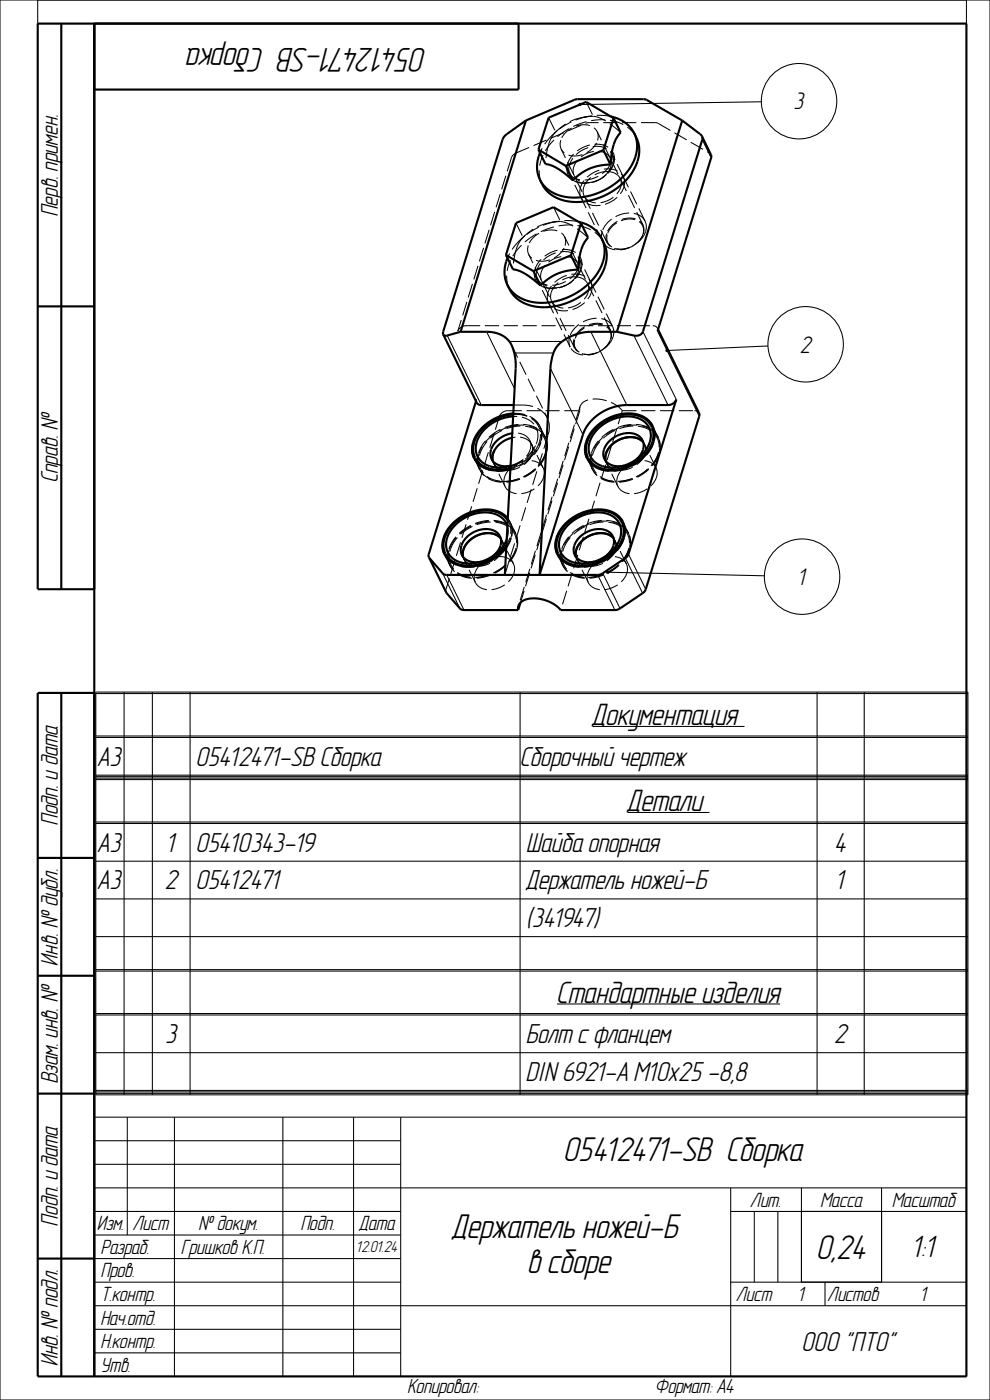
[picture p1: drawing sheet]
<svg xmlns="http://www.w3.org/2000/svg" width="210mm" height="297mm" viewBox="0 0 210 297" stroke-linecap="round" stroke-linejoin="round" font-family="sans-serif">
<g fill="none" stroke="#000" stroke-width=".45">
<path d="M13 5v120M20 5v287M110 5v14h-90M111.6 25.6l10.2-4.4 .7-.2 14.3 .1 7.9 4.5M111.6 25.6l-4.2 3-.8 .9-12.6 40.8v.6M111.6 25.6l-13.9 44.8M114.2 31.7l1.5 3.1a11.2 11.2 0 0 1 5.8 3.4M114.2 31.7l5.8 3.5M114.5 32.4a6.8 6.8 0 0 0 0 5.7M120 35.2l1.5 3M128 31.9l-8 3.3M128 31.9l1.5 3"/>
<path d="M129.5 34.9a10.8 10.8 0 0 0-8 3.3M129.6 24.7a7.1 7.1 0 0 1 4.9 3.6M130.2 25.1l1.5 3a9.6 9.6 0 0 0-2.2 6.3v.5M130.2 25.1l-5.8-3.5-8 3.4-2.2 6.7M130.2 25.1l-2.2 6.8M134.5 28.3l.4 .9M134.5 28.3a7 7 0 0 1 1.1 3.3 10.3 10.3 0 0 1-5 8.5 12.8 12.8 0 0 1-13 1.7l-1.1-.8a6.9 6.9 0 0 1-2-2.9M134.9 29.2h.1M134.9 29.2a8.8 8.8 0 0 1-3.2 8.7 13.8 13.8 0 0 1-13.6 3.4 6.5 6.5 0 0 1-3.6-3.2M144.7 25.6l3.9 2.9 .3 .4M144.7 25.6l-13.8 44.8M148.9 28.9l.1 .7-12.7 40.9-.6 .5-.9 .2-3.9-.8"/>
<path d="M148.9 28.9l1.9 4 .1 .5-11.4 36.9M107.3 54.1l1.5 3a11.2 11.2 0 0 1 5.8 3.5M107.3 54.1l5.9 3.4M107.6 54.8a6.8 6.8 0 0 0 0 5.6M113.2 57.5l1.4 3.1M121.1 54.2l-7.9 3.3M121.1 54.2l1.5 3M122.6 57.2a10.8 10.8 0 0 0-8 3.4M122.7 47a7.1 7.1 0 0 1 4.9 3.6M123.2 47.4l1.5 3a9.6 9.6 0 0 0-2.1 6.3v.5M123.2 47.4l-5.8-3.5-7.9 3.4-2.2 6.8M123.2 47.4l-2.1 6.8"/>
<path d="M127.6 50.6a7.8 7.8 0 0 1-1.7 8.4 14.1 14.1 0 0 1-14.3 4.7 7 7 0 0 1-3.5-2.4M127.6 50.6a7 7 0 0 1 1.1 3.3 10.6 10.6 0 0 1-5.5 8.9 12.6 12.6 0 0 1-12.5 1.3l-1.1-.8a6.9 6.9 0 0 1-2-2.9M8 65h12M94 70.9l7.3 14.7 .7 .3h7M97.7 70.4h5.5a5.2 5.2 0 0 1 5.4 3.1l.2 .5a11.1 11.1 0 0 1 .6 4.1l-2.3 43.9M97.7 70.4l-3 .8h-.4l-.3-.3M107.6 60.4l.5 .9M108.1 61.3h.1M130.9 70.4h-5.6a9.3 9.3 0 0 0-7.6 3.8l-.1 .1a10.8 10.8 0 0 0-.8 3.8l-2.3 43.9 9.2-29.8a10 10 0 0 1 9.3-6.3h8.9l1-.4 .6-.7-10.2 32.8-.4 .6-5.1 3.5-.9 .3-32.4-.1-.6-.3-2.8-3.2-.2-.7 10.1-32.6M139.6 69.9l8.8 18.1-11.4 37-.6 .8-5.5 3.6h-12a7.3 7.3 0 0 0-8.1-1.9 1.77 1.77 0 0 0-.9 1.9M100.6 97.2a5.7 5.7 0 0 0 6.3 2.5l1.4-.3M104.5 97v.8"/>
<path d="M104.5 96.9v.1M104.6 96.2l-.2 .8 .1 .8M104.6 96.2l-.1 .7M104.9 95.6l-.3 .6M108.6 92.9a5.5 5.5 0 0 0-4 3.3M108.9 88.3a8.5 8.5 0 0 0-7.9 6 4.1 4.1 0 0 0 4 4.8l1.5 .1 1.8-.4a3.4 3.4 0 0 1-4-1.4 3.6 3.6 0 0 1 1.9-4.5l1.3-.7 1.2-.3M108.9 87.9a9 9 0 0 0-8.5 6.7 4.4 4.4 0 0 0 4.2 5 8.6 8.6 0 0 0 3.7-.3M108.9 87.9a9.3 9.3 0 0 0-8.6 6.9l-.1 1.1 .4 1.3M108.9 87.7a9.4 9.4 0 0 0-8.7 6.7v1.4l.4 1.4M126.5 90.7a8.8 8.8 0 0 1 10.2-1.9 4.8 4.8 0 0 1 .4 7.3 9.1 9.1 0 0 1-10.5 2.8 4.4 4.4 0 0 1-1.4-6.6zM126.8 91a8.3 8.3 0 0 1 9.3-1.9 4.1 4.1 0 0 1 1 6.2 8.6 8.6 0 0 1-10.1 3.3 4.1 4.1 0 0 1-1.3-6.3zM128.4 97l.1 .8"/>
<path d="M128.4 96.9v.1M128.5 96.2l-.1 .8 .1 .8M128.5 96.2l-.1 .7M135 97.5a3.2 3.2 0 0 0 .8-4.7 5 5 0 0 0-6.7 .9 2.95 2.95 0 0 0-.5 4.3l.2 .1a3.9 3.9 0 0 0 3.5 .7M136.2 93.5a5.2 5.2 0 0 0-7.4 2.1l-.3 .6M136.2 93.5h.1M136.2 93.5l.3 .4M136.2 93.5a5.1 5.1 0 0 0-6.6 1l-.7 .9-.4 .8M138.4 90.4a5.9 5.9 0 0 0-6.3-2.4 9.2 9.2 0 0 0-7.9 6.8v1.1l.3 1.3M138.4 90.3a5.8 5.8 0 0 0-6.6-2.5 8.9 8.9 0 0 0-7.7 7.1v1.2l.4 1.1M138.4 90.3a5.5 5.5 0 0 1-1.4 6.2 9.4 9.4 0 0 1-10.6 2.6 4.4 4.4 0 0 1-1.9-1.9M91.1 118.4l3.6 7.4 3.1 3.5 .6 .1h11.5"/>
<path d="M98.3 116.6l-.1 1.5M98.3 116.6l-.1 .8v.8M104.7 117.8a3.2 3.2 0 0 0 .9-4.7 5 5 0 0 0-6.7 1 2.95 2.95 0 0 0-.5 4.2l.1 .2a3.9 3.9 0 0 0 3.6 .6M105.9 113.9l.3 .3M105.9 113.9a5.1 5.1 0 0 0-6.6 1l-.6 .9-.4 .8M105.9 113.9a4.1 4.1 0 0 0-4.6-.3 4.9 4.9 0 0 0-3 3M107.6 111.6a4.8 4.8 0 0 0-5.5-2.9 8.3 8.3 0 0 0-7.4 6.3 4.1 4.1 0 0 0 4 4.5 8.8 8.8 0 0 0 8.8-5M107.7 110.4a6.3 6.3 0 0 0-7.1-1.8 8.4 8.4 0 0 0-6.5 6.9 4.5 4.5 0 0 0 4.6 4.5 9.7 9.7 0 0 0 8.7-4.4M107.7 110a6.8 6.8 0 0 0-7.4-1.5 8.5 8.5 0 0 0-6.5 7.1 4.7 4.7 0 0 0 4.8 4.6 10.2 10.2 0 0 0 8.8-4.2M107.7 110.1a6.9 6.9 0 0 0-7.7-1.3 8.3 8.3 0 0 0-6.1 7.2l.4 1.5M120.2 111a8.8 8.8 0 0 1 10.2-1.8 4.8 4.8 0 0 1 .4 7.2 9.1 9.1 0 0 1-10.5 2.9 4.4 4.4 0 0 1-1.4-6.7zM120.5 111.4a8.3 8.3 0 0 1 9.3-2 4.1 4.1 0 0 1 1 6.2 8.6 8.6 0 0 1-10.1 3.3 4.1 4.1 0 0 1-1.2-6.2z"/>
<path d="M122.2 116.6v1.5M122.2 116.6l-.1 .8 .1 .8M128.7 117.8a3.2 3.2 0 0 0 .9-4.7 5 5 0 0 0-6.8 1 2.95 2.95 0 0 0-.5 4.2l.2 .2a3.9 3.9 0 0 0 3.5 .6M129.9 113.9a5.2 5.2 0 0 0-7.4 2l-.3 .7M129.9 113.9h.1M129.9 113.9l.3 .3M129.9 113.9a5.1 5.1 0 0 0-6.6 1l-.7 .9-.4 .8M132.1 110.7a5.9 5.9 0 0 0-6.3-2.4 9.2 9.2 0 0 0-7.9 6.8v1.2l.3 1.2M132.1 110.7a5.8 5.8 0 0 0-6.6-2.5 8.9 8.9 0 0 0-7.7 7.1l.1 1.2 .3 1M132.1 110.7a5.5 5.5 0 0 1-1.4 6.2 9.4 9.4 0 0 1-10.6 2.6 4.4 4.4 0 0 1-1.9-2M20 125h-12v-120h197v287h-197v-145h12M110.4 127.9l-.5 1.5"/>
<path d="M13 147v145M8 182h12M8 207h12M8 232h12M8 267h12"/>
</g>
<g fill="none" stroke="#000" stroke-width=".22">
<path d="M8 0v5h197v-5M0 0h210v297h-210zM149 29.6l1.8 3.9M161.5 21.6l-38.2 .6M94.9 71.2l7.2 14.7M103.2 70.4l6 12.1M108 72.4h11.2M109.1 74.9h8.3M116.8 78.1l6.9 14.1M125.3 70.4l7.7 15.5M134.5 71.2l7.2 14.7M136.4 70.3l7.1 14.5"/>
<path d="M139.5 70.3l8.8 18M162.9 73.4l-21.2 .9M91.1 118.4l3.7 7.4M132.7 118.4l3.6 7.4M133.3 117.6l3.7 7.4M93.9 121.6l3.7 7.5M94.8 122l3.6 7.4M126.8 122l3.6 7.4M127.9 121.6l3.6 7.5M129.2 121.4l32.9 .8M20.3 146.8h185v85.5h-185zM20.3 147.1h185"/>
<path d="M20.3 156.1h185M20.3 156.4h185M26.3 146.8v85.5M32.3 146.8v85.5M40.3 146.8v85.5M110.3 146.8v85.5M125.7 154.1h32.2M173.3 146.8v85.5M183.3 146.8v85.5M20.3 164.4h185M20.3 164.8h185M20.3 165.1h185"/>
<path d="M20.3 165.4h185M20.3 174.4h185M20.3 174.7h185M133.1 172.4h17.4M20.3 182.7h185M20.3 190.7h185M20.3 198.7h185M20.3 205.7h185M20.3 206h185M20.3 215h185M20.3 215.3h185M118.2 213h47.3"/>
<path d="M20 237h185v55h-185zM20.3 223.3h185M20.3 231.3h185M20.3 231.6h185M20.3 231.9h185M27 237v25M37 237v55M60 237v55M75 237v55M85 237v55M20 242h65M20 247h65"/>
<path d="M20 252h185M20 257h65M155 257h50M155 252v40M160 257v15M165 257v15M170 252v20M187 252v20M20 262h65M20 267h65M20 272h65M20 277h185"/>
<path d="M155 272h50M175 272v5M20 282h65M20 287h65"/>
<circle cx="169.5" cy="21.5" r="8"/>
<circle cx="170.9" cy="73" r="8"/>
<circle cx="170.1" cy="122.3" r="8"/>
</g>
<path d="M122.8 22.1l.4-.1v.4l-.4-.1zM141.3 74.2h.3v.4l-.3-.1zM128.7 121.3l.4-.1v.4l-.4-.1z" fill="#000"/>
<path d="M122.8 22.1l.4-.1v.4l-.4-.1zM141.3 74.2h.3v.4l-.3-.1zM128.7 121.3l.4-.1v.4l-.4-.1z" fill="none" stroke="#000" stroke-width=".21"/>
<g fill="none" stroke="#000" stroke-width=".22" stroke-dasharray="3 1" stroke-linecap="butt">
<path d="M108.5 33.5l-11.4 36.8M108.5 33.5l.3-.6 .7-.4M109.5 32.5l14.7-6.3M115 39l-.4-1.1-.2-1.2v-1.3l.3-1.4M116.4 25l1.5 3M116.4 30.6l-.5 2-.2 2.2M117.5 28.3l.8-.7M117.5 28.3l-.1 .1a11.6 11.6 0 0 0-2.9 4M117.9 28l-.9 1.2-.6 1.4M118.3 27.6l-.4 .4M118.9 29.7l-.1 1.3 .5 1.1 1.1 .7 1.4 .3 1.6-.2 1.5-.7 1.1-1.1 .8-1.3M120.4 34.7a3.2 3.2 0 0 0 3.6 4.2 6.7 6.7 0 0 0 6.2-4.2"/>
<path d="M120.6 36.6a4 4 0 0 0 5 1.3 6.1 6.1 0 0 0 4.1-3.6M120.8 34.9l-.1 1.5 .6 1.3 1.2 .9 1.7 .3 1.8-.3 1.8-.9 1.4-1.3 .8-1.5M120.9 37.1l-.3-.5M121.8 37.3l-.2-.9 .1-1M123.1 39.7l-.1 1.5 .6 1.3 1.2 .8 1.7 .3 1.9-.3 1.7-.8 1.4-1.3 .8-1.5M123.7 24.9a10.3 10.3 0 0 0-5.4 2.7M123.8 39.7l-.1 1 .2 .9M124.2 26.2l.8-.2M124.3 38.7l-.5 1M124.4 21.6l1.4 3.1M125 24.7l-1.3 .2M125 24.7a15.2 15.2 0 0 0-7.5 3.6"/>
<path d="M125.8 24.7l-2.1 .2M126.8 29.8l.1-1.3-.5-1.1-1.1-.7-1.4-.3-1.6 .3-1.5 .7-1.1 1.1-.8 1.2M129 36.4a5.6 5.6 0 0 0-4.7 2.3M129.4 33.5a3.6 3.6 0 0 0-4.7-1l-1.3 .7a4.6 4.6 0 0 0-1.7 2.2M129.5 35.4l.2-1-.3-.9M129.5 35.4a5.1 5.1 0 0 1-6.9 2.8l-.8-.9M129.6 24.7l-2.3-.2-2.3 .2M129.7 34.3l.2-1.1-.3-1M129.9 32.7l-.3-.5M130 34.9l.1-1.5-.6-1.2-1.2-.9-1.7-.3-1.8 .3-1.8 .9-1.4 1.2-.8 1.5M130.2 34.7a3.2 3.2 0 0 0-3.6-4.1 6.7 6.7 0 0 0-6.2 4.1M131.5 37.8a2.86 2.86 0 0 0-2.5-1.4"/>
<path d="M131.6 39.7l.2-1-.3-.9M131.7 28.1a11.2 11.2 0 0 0-5.9-3.4M132.2 37.5l-2.3-4.8M132.3 39.7l.2-1.5-.7-1.2-1.2-.9-1.7-.3-1.8 .3-1.8 .9-1.4 1.2-.8 1.5M135 29.2a7.8 7.8 0 0 0-7.6-3.8 14.1 14.1 0 0 0-12.7 8.6M139 26h-14M139 26l.6 .2M139.6 26.2l10.9 6.3M150.5 32.5l.3 .3M109.5 47.3l1.4 3.1M109.5 52.9l-.5 2-.2 2.2M110.6 50.7l.8-.8"/>
<path d="M110.6 50.7h-.1a11.6 11.6 0 0 0-2.9 4.1M110.9 50.4l-.8 1.2-.6 1.3M111.4 49.9l-.5 .5M112 52.1l-.1 1.3 .5 1 1.1 .8 1.4 .2 1.6-.2 1.5-.7 1.2-1.1 .7-1.3M113.5 57.1a3.2 3.2 0 0 0 3.6 4.1 6.7 6.7 0 0 0 6.2-4.1M113.7 58.9a4 4 0 0 0 5.1 1.3 6.1 6.1 0 0 0 4-3.6M113.9 57.3l-.1 1.5 .6 1.2 1.2 .9 1.7 .3 1.8-.3 1.8-.9 1.4-1.2 .8-1.5M114 59.5l-.3-.6M114.9 59.6l-.2-.9 .1-1M116.8 47.2a10.3 10.3 0 0 0-5.4 2.7M117.4 43.9l1.5 3.1M118.1 47l-1.3 .2"/>
<path d="M118.1 47a15.2 15.2 0 0 0-7.5 3.7M118.9 47l-2.1 .2M119.9 52.1l.1-1.3-.5-1-1.1-.8-1.4-.2-1.6 .2-1.5 .7-1.2 1.1-.7 1.3M122.1 58.7a5.6 5.6 0 0 0-4.7 2.3M122.5 55.9a3.6 3.6 0 0 0-4.7-1.1l-1.3 .7a4.6 4.6 0 0 0-1.7 2.2M122.6 57.7l.2-.9-.3-.9M122.6 57.7a5.1 5.1 0 0 1-6.9 2.8l-.8-.9M122.7 47l-2.2-.2-2.4 .2M122.8 56.6l.2-1.1-.3-1M123 55.1l-.3-.6M123.1 57.3l.1-1.5-.6-1.3-1.2-.8-1.7-.3-1.8 .2-1.8 .9-1.4 1.3-.8 1.5M123.2 41.9l-2.3-4.8"/>
<path d="M123.3 57.1a3.2 3.2 0 0 0-3.6-4.2 6.7 6.7 0 0 0-6.2 4.2M123.9 41.6a3.6 3.6 0 0 0 4.7 1.1l1.4-.8a4.6 4.6 0 0 0 1.6-2.2M124.7 50.4a11.2 11.2 0 0 0-5.8-3.4M125.3 59.8l-2.3-4.7M127.9 51.3l-4.7-9.4M127.9 51.3l-.3-1.1 .1-1.1M128.1 51.5a7.8 7.8 0 0 0-7.7-3.8 14 14 0 0 0-12.6 8.7M128.7 49.5l-.1 1.3 .5 1.1 1 .7 1.4 .3 1.6-.2 1.5-.8 1.2-1 .7-1.3M128.8 51.4l-9.8-19.8M136.4 49.7a2.49 2.49 0 0 0-2.8-3.2 5.2 5.2 0 0 0-4.8 3.1M136.4 49.7a4.9 4.9 0 0 1-6.8 2.6l-.8-1.1-.1-.8 .1-.8M136.4 47.7l-9.7-19.8"/>
<path d="M136.5 49.6l.1-1.3-.5-1.1-1-.7-1.5-.3-1.5 .3-1.5 .7-1.2 1.1-.7 1.2M136.8 46.9a4.1 4.1 0 0 0-5-1.4 6 6 0 0 0-4.1 3.6M136.8 46.9l-4.6-9.4M136.9 49.1l.2-1.1-.3-1.1M136.9 49.1a6 6 0 0 1-8.1 3.3l-.9-1.1M98.9 69.1h39.6M98.9 69.1l-.7 .1a1.77 1.77 0 0 0-1.1 1.1M108.1 61.4l-.4-1.2-.2-1.2v-1.3l.3-1.3M108.5 73.2l7.6 15.5M116.2 62l-.1 1.5 .6 1.3 1.2 .9 1.7 .3 1.9-.3 1.7-.9 1.4-1.2 .8-1.6M116.3 64.2l-2.3-4.7M116.9 62l-.1 1 .2 .9"/>
<path d="M117 63.9a3.6 3.6 0 0 0 4.7 1.1l1.4-.7a4.6 4.6 0 0 0 1.6-2.3M117.4 61l-.5 1M121 73.6l-4.7-9.4M121 73.6l-.3-1 .1-1.2M121.8 71.9l-.1 1.3 .5 1 1 .8 1.4 .2 1.6-.2 1.5-.7 1.2-1.1 .7-1.3M121.9 73.8l-9.8-19.8M124.7 60.2a2.86 2.86 0 0 0-2.6-1.5M124.7 62l.2-.9-.2-.9M125.4 62l.2-1.4-.7-1.3-1.2-.9-1.7-.3-1.8 .3-1.8 .9-1.4 1.2-.8 1.5M129.5 70l-9.7-19.8M129.5 72a2.49 2.49 0 0 0-2.8-3.2 5.2 5.2 0 0 0-4.8 3.2M129.5 72a4.9 4.9 0 0 1-6.8 2.6l-.8-1.1-.1-.8 .1-.7"/>
<path d="M129.6 71.9l.1-1.3-.5-1-1.1-.8-1.4-.2-1.6 .2-1.5 .7-1.1 1.1-.7 1.3M129.9 69.2a4.1 4.1 0 0 0-5-1.4 6 6 0 0 0-4.1 3.6M129.9 69.2l-4.6-9.4M130 71.4l.2-1.1-.3-1.1M130 71.4a6 6 0 0 1-8.1 3.3l-.9-1.1M139.4 69.6l-.3-.4-.6-.1M139.5 70.3l-.1-.7M139.6 69.9l-.2-.3M100.6 97.2v.1M101 85.1l.1-.3M101.1 85.4v-.6M101.4 98.3v-1l.2-1.1"/>
<path d="M101.5 96.1a9.5 9.5 0 0 1 11.9-5.5 4.5 4.5 0 0 1 2.2 2.1M101.7 99.5l-.4-1.6 .2-1.8M101.8 99.7l-1.2-2.5M101.8 99.7l-.4-1.4M101.8 96.2a9.2 9.2 0 0 1 11.7-5.2 4.2 4.2 0 0 1 2.1 5.2M103.9 98.9a8 8 0 0 0 9.9-4.9M104.5 97.8l.2 .4M105.5 99.2l-.8-1M106 88.3l-11.4 36.7M106 88.3l.6-.8 1.1-.4M107 99.7l-1.5-.5M107.7 87.1h15.3"/>
<path d="M107.8 99.8l-.8 1.4M108.1 99.5l-.3 .3M108.3 99.7h-1.3M108.3 99.6a6.6 6.6 0 0 1-7.3-1.7l-.4-.6M108.3 99.4a9.4 9.4 0 0 0 6.3-5.6M108.3 99.3l-.2 .2M108.3 98.8a5.5 5.5 0 0 0 4.2-3.4M108.3 98.8a8.5 8.5 0 0 0 5.5-4.8M108.7 90.4a9.5 9.5 0 0 0-7.1 5.8M108.9 87.9a5 5 0 0 1 5.7 3.8l-.2 2M108.9 87.9a5.7 5.7 0 0 1 5.6 2.5M110.9 85.9h-1.9"/>
<path d="M111.7 97.7l-1.8 .6-1.6 1M112.1 97.7h-.4M112.3 93.4a3.4 3.4 0 0 0-3.6-1.5M112.5 95.4l.1-1-.3-1M112.8 94.3a3.4 3.4 0 0 0-4.2-1.4M112.9 96.2l.1-1-.2-.9M112.9 96.2a5.4 5.4 0 0 1-7.3 3l-.9-1M112.9 96.2l-.4 .8M113 96.3a10.1 10.1 0 0 1-4.7 3M113.8 94l.1-.2M113.9 93.8a4.1 4.1 0 0 0-4.2-5.4l-.8-.1M114.4 93.8v-.1"/>
<path d="M114.4 93.8l-.6 1.3-.8 1.2M114.5 90.3a5.5 5.5 0 0 0-5.6-2.6M114.5 90.5v-.1M114.5 90.5l.5 1.6-.2 1.7M114.6 93.8l.3-1.1a4.3 4.3 0 0 0-.4-2.4M114.7 93.9l.1-.1M114.7 93.9a9.4 9.4 0 0 1-6.4 5.7M114.9 91.7a6.6 6.6 0 0 0-6.2-1.3M115.2 99.2l-2.9-5.8M115.2 99.2a3.2 3.2 0 0 0-3.1-1.5M115.6 92.7l.4 1.6-.2 1.8M115.6 96.2a9.2 9.2 0 0 1-11.6 5.3 4.2 4.2 0 0 1-2.2-5.3"/>
<path d="M115.7 92.8l-.8-1.1M115.7 92.8l-1.2-2.5M115.8 96.1a9.6 9.6 0 0 1-7.7 6M115.9 96.2l.2-1a4.3 4.3 0 0 0-.4-2.4M115.9 96.2a9.5 9.5 0 0 1-11.9 5.6 4.5 4.5 0 0 1-2.2-2.1M116.1 88.7a5.5 5.5 0 0 0-5.2-2.8M116.3 92.2v-.2a4.7 4.7 0 0 0-.2-3.3M123 87.1l-12.6 40.8M123 86.3l-13 42.3M123 86.3v.8M124.5 97.2l.1 .1M125.3 98.3v-1l.2-1.1"/>
<path d="M125.5 96.1a9.5 9.5 0 0 1 11.8-5.5 4.5 4.5 0 0 1 2.3 2.1M125.6 99.5l-.4-1.6 .3-1.8M125.7 99.7l-1.2-2.5M125.7 99.7l-.4-1.4M125.8 96.2a9.2 9.2 0 0 1 11.6-5.2 4.2 4.2 0 0 1 2.2 5.2M127.8 98.9a8 8 0 0 0 10-4.9M128.5 97.8l.1 .4M129.5 99.2l-.9-1M131 99.7l-1.5-.5M131.8 99.8l-.8 1.4M132 87.1h15.3M132 87.1l-13.1 42.3"/>
<path d="M132 87.1a7.3 7.3 0 0 0-8.1-1.9l-.6 .5-.3 .6M132 99.5l-.2 .3M132.3 98.8l1.4-.5 1.3-.8M135.6 97.7l-1.9 .6-1.7 1.2M136 97.7h-.4M136.7 94.3l-.2-.4M136.8 96.2l.2-1-.3-.9M136.8 96.2a5.4 5.4 0 0 1-7.3 3l-.9-1M136.8 96.2l-.3 .8M136.8 96.2l.2-.7M137 95.5l-.3-1.2M138.5 90.5l-.1-.1"/>
<path d="M138.5 90.5l.4 1.6-.2 1.7M138.7 93.9v-.1M138.7 93.9a9.5 9.5 0 0 1-11.9 5.5 4.5 4.5 0 0 1-2.2-2.1M138.8 91.7a7.5 7.5 0 0 0-8.3-.6 9.1 9.1 0 0 0-5 5.1M139.2 99.2l-2.9-5.8M139.2 99.2a3.2 3.2 0 0 0-3.2-1.5M139.6 92.7l.4 1.6-.3 1.8M139.6 96.2a9.2 9.2 0 0 1-11.7 5.3 4.2 4.2 0 0 1-2.1-5.3M139.6 92.8l-.8-1.1M139.6 92.8l-1.2-2.5M139.7 96.1a9.5 9.5 0 0 1-11.8 5.5 4.5 4.5 0 0 1-2.3-2.1M139.8 96.2l.2-1a4.3 4.3 0 0 0-.4-2.4"/>
<path d="M139.8 96.2a9.5 9.5 0 0 1-11.8 5.6 4.5 4.5 0 0 1-2.3-2.1M147.3 87.1l.6 .2 .4 .3M91.1 118.4l-.1-.2M94.3 117.5v.1M94.3 117.6v.1M95.1 118.7v-1l.2-1.1M95.2 116.5a9.5 9.5 0 0 1 11.9-5.5 4.5 4.5 0 0 1 2.2 2M95.4 119.9l-.4-1.7 .2-1.7M95.5 116.6a9.2 9.2 0 0 1 11.7-5.2 4.2 4.2 0 0 1 2.1 5.2M97.6 119.3a8 8 0 0 0 9.9-4.9M98.2 118.1l.2 .5M98.2 118.2l.2 .4"/>
<path d="M99.2 119.5l-.8-.9M101.8 119.9l-.2 .2M102.1 119.1l1.4-.4 1.2-.9M105.4 118.1l-2 .6-1.6 1.2M105.8 118.1h-.4M106.5 114.6l-.3-.4M106.6 116.6l.1-1-.2-1M106.6 116.6a5.4 5.4 0 0 1-7.3 3l-.9-1M106.6 116.6l-.3 .8M106.6 116.6l.1-.7M106.7 115.9l-.2-1.3M107 101.2l-.1 1.1 .2 .9"/>
<path d="M107.1 103.2a3.6 3.6 0 0 0 4.6 1.3l1-.4a5.1 5.1 0 0 0 2.6-2.9M107.1 103.2l-2.8-5.8M107.2 119.9a9.1 9.1 0 0 1-10.2 1.7l-.8-.6-.8-1.1M107.3 118.3l-1.5-.2M107.4 116.3a9.6 9.6 0 0 1-10.8 3.5l-1.3-.9-1-1.2M107.4 116l1-1.9M107.5 114.5v-.1M107.5 114.4l.1-.3M107.6 114.1l.2-1.3-.2-1.2M107.6 111.4a9.2 9.2 0 0 0-10.4 2.2 7.6 7.6 0 0 0-1.9 3M107.7 110.4a4.3 4.3 0 0 1 .4 3.7M108.1 114.1l-.7 1.5"/>
<path d="M108.1 102.1a5.9 5.9 0 0 1-6.4-2.6M108.2 110.7l-.5-.6M108.2 110.7l-.5-.7M108.2 110.8v-.1M108.3 110.9l-.1-.1M108.3 110.9l.4 1.5-.2 1.8M108.4 114.1l.2-1.1a4.3 4.3 0 0 0-.4-2.3M108.4 114.3l.1-.1M108.4 114.3l-1 2M108.6 112.1l-1-.7M108.9 119.6l-2.8-5.8M108.9 119.6l-.6-.8-1-.5"/>
<path d="M109.3 113l.4 1.7-.2 1.8M109.3 116.6a9.2 9.2 0 0 1-11.6 5.3 4.2 4.2 0 0 1-2.2-5.3M109.4 113.2l-.8-1.1M109.4 113.2l-1.2-2.5M109.5 116.5l-.9 1.7-1.4 1.7M109.6 116.6l.2-1.1a4.3 4.3 0 0 0-.4-2.3M109.6 116.6a9.5 9.5 0 0 1-11.9 5.5 4.5 4.5 0 0 1-2.2-2.1M115.3 101.2l.2-1-.3-1M118.2 117.5v.1M118.2 117.6l.1 .1M119 118.7v-1l.2-1.1M119.2 116.5a9.5 9.5 0 0 1 11.8-5.5 4.5 4.5 0 0 1 2.3 2"/>
<path d="M119.4 119.9l-.5-1.7 .3-1.7M119.5 116.6a9.2 9.2 0 0 1 11.6-5.2 4.2 4.2 0 0 1 2.2 5.2M121.5 119.3a8 8 0 0 0 10-4.9M122.2 118.1l.1 .5M122.2 118.2l.1 .4M123.2 119.5l-.9-.9M125.8 119.9l-.3 .2M126 119.1l1.4-.4 1.3-.9M129.3 118.1l-1.9 .6-1.6 1.2M129.7 118.1h-.4M130.4 114.6l-.2-.4M130.5 116.6l.2-1-.3-1"/>
<path d="M130.5 116.6a5.4 5.4 0 0 1-7.3 3l-.9-1M130.5 116.6l-.3 .8M130.5 116.6l.2-.7M130.7 115.9l-.3-1.3M131 101.2l-.2 1.1 .3 .9M131.1 103.2a3.6 3.6 0 0 0 4.6 1.3l.9-.4a5.1 5.1 0 0 0 2.7-2.9M131.1 103.2l-2.9-5.8M132.2 110.8l-.1-.1M132.2 110.9v-.1M132.2 110.9l.4 1.5-.2 1.8M132.4 114.3v-.1M132.4 114.3a9.5 9.5 0 0 1-11.9 5.5 4.5 4.5 0 0 1-2.2-2.1"/>
<path d="M132.5 112.1a7.5 7.5 0 0 0-8.3-.6 9.1 9.1 0 0 0-5 5.1M132.9 119.6l-2.9-5.8M132.9 119.6a3.2 3.2 0 0 0-3.2-1.5M133.3 113l.4 1.7-.3 1.8M133.3 116.6a9.2 9.2 0 0 1-11.6 5.3 4.2 4.2 0 0 1-2.2-5.3M133.3 113.2l-.8-1.1M133.3 113.2l-1.2-2.5M133.4 116.5a9.5 9.5 0 0 1-11.8 5.5 4.5 4.5 0 0 1-2.2-2.1M133.5 116.6l.2-1.1a4.3 4.3 0 0 0-.4-2.3M133.5 116.6a9.5 9.5 0 0 1-11.8 5.5 4.5 4.5 0 0 1-2.3-2.1M139.3 101.2l.1-1-.2-1M94.6 125.7v-.7"/>
<path d="M95.5 120l-1.2-2.5M95.5 120l-.4-1.3M100.7 120.1l-1.5-.6M100.7 121.6l-.1 1 .2 1M100.8 123.6a3.6 3.6 0 0 0 4.6 1.3l1-.4a5.1 5.1 0 0 0 2.6-2.9M100.8 123.6l-2.8-5.9M101.6 120.1l-.9 1.5M107.1 122l9.2-29.8M109 121.6l.2-1-.3-1M119.4 120l-1.2-2.5M119.4 120l-.4-1.3M124.7 120.1l-1.5-.6"/>
<path d="M124.7 121.6l-.2 1 .3 1M124.8 123.6a3.6 3.6 0 0 0 4.6 1.3l.9-.4a5.1 5.1 0 0 0 2.7-2.9M124.8 123.6l-2.9-5.9M125.5 120.1l-.8 1.5M133 121.6l.1-1-.2-1"/>
</g>
<g font-size="7.3">
<text x="90.3" y="10.1" transform="rotate(-180 90.3 10.1)">05412471-SB Сборка</text>
<text x="119.7" y="246.4">05412471-SB Сборка</text>
<text x="96" y="262.6">Держатель ножей-Б</text>
<text x="173.4" y="267">0,24</text>
<text x="112" y="270.1">в сборе</text>
</g>
<g font-size="6.6">
<text x="125.7" y="153.9">Документация</text>
<text x="133.1" y="172.1">Детали</text>
<text x="118.2" y="212.8">Стандартные изделия</text>
<text x="193.6" y="266.8">1:1</text>
</g>
<g font-size="5.9">
<text x="20.9" y="162.4">А3</text>
<text x="41.7" y="162.4">05412471-SB Сборка</text>
<text x="110.4" y="162.4">Сборочный чертеж</text>
<text x="20.9" y="180.7">А3</text>
<text x="35.5" y="180.7">1</text>
<text x="41.7" y="180.7">05410343-19</text>
<text x="111.7" y="180.7">Шайба опорная</text>
<text x="177.2" y="180.7">4</text>
<text x="20.9" y="188.7">А3</text>
<text x="35" y="188.7">2</text>
<text x="41.7" y="188.7">05412471</text>
<text x="111.7" y="188.7">Держатель ножей-Б</text>
<text x="177.5" y="188.7">1</text>
<text x="111.7" y="196.7">(341947)</text>
<text x="35.1" y="221.3">3</text>
<text x="111.7" y="221.3">Болт с фланцем</text>
<text x="177" y="221.3">2</text>
<text x="111.7" y="229.3">DIN 6921-A M10x25 -8,8</text>
<text x="170.1" y="286.5">ООО &quot;ПТО&quot;</text>
</g>
<g font-size="5.1">
<text x="168.4" y="23.2">3</text>
<text x="12.3" y="45.9" transform="rotate(-90 12.3 45.9)">Перв. примен.</text>
<text x="169.7" y="74.8">2</text>
<text x="12.3" y="102.3" transform="rotate(-90 12.3 102.3)">Справ. №</text>
<text x="169.4" y="124.1">1</text>
<text x="12.3" y="175" transform="rotate(-90 12.3 175)">Подп. и дата</text>
<text x="12.3" y="204.9" transform="rotate(-90 12.3 204.9)">Инв. № дубл.</text>
<text x="12.3" y="229.8" transform="rotate(-90 12.3 229.8)">Взам. инв. №</text>
<text x="12.3" y="260" transform="rotate(-90 12.3 260)">Подп. и дата</text>
<text x="12.3" y="289.9" transform="rotate(-90 12.3 289.9)">Инв. № подл.</text>
</g>
<g font-size="4.4">
<text x="159.2" y="256">Лит.</text>
<text x="174.1" y="256">Масса</text>
<text x="189.3" y="256">Масштаб</text>
<text x="20.6" y="261">Изм.</text>
<text x="28.2" y="261">Лист</text>
<text x="42.2" y="261">№ докум.</text>
<text x="63.9" y="261">Подп.</text>
<text x="76.3" y="261">Дата</text>
<text x="21.4" y="266">Pазраб.</text>
<text x="38.4" y="266">Гришков К.П.</text>
<text x="21.4" y="271">Пров.</text>
<text x="21.4" y="281">Нач.отд.</text>
<text x="21.4" y="276">Т.контр.</text>
<text x="156.2" y="276">Лист</text>
<text x="169.4" y="276">1</text>
<text x="175.6" y="276">Листов</text>
<text x="195.4" y="276">1</text>
<text x="21.4" y="286">Н.контр.</text>
<text x="21.4" y="291">Утв.</text>
<text x="86.5" y="295.5">Копировал:</text>
<text x="139" y="295.5">Формат: А4</text>
</g>
<text font-size="3.4" x="75.7" y="265.7">12.01.24</text>
</svg>
